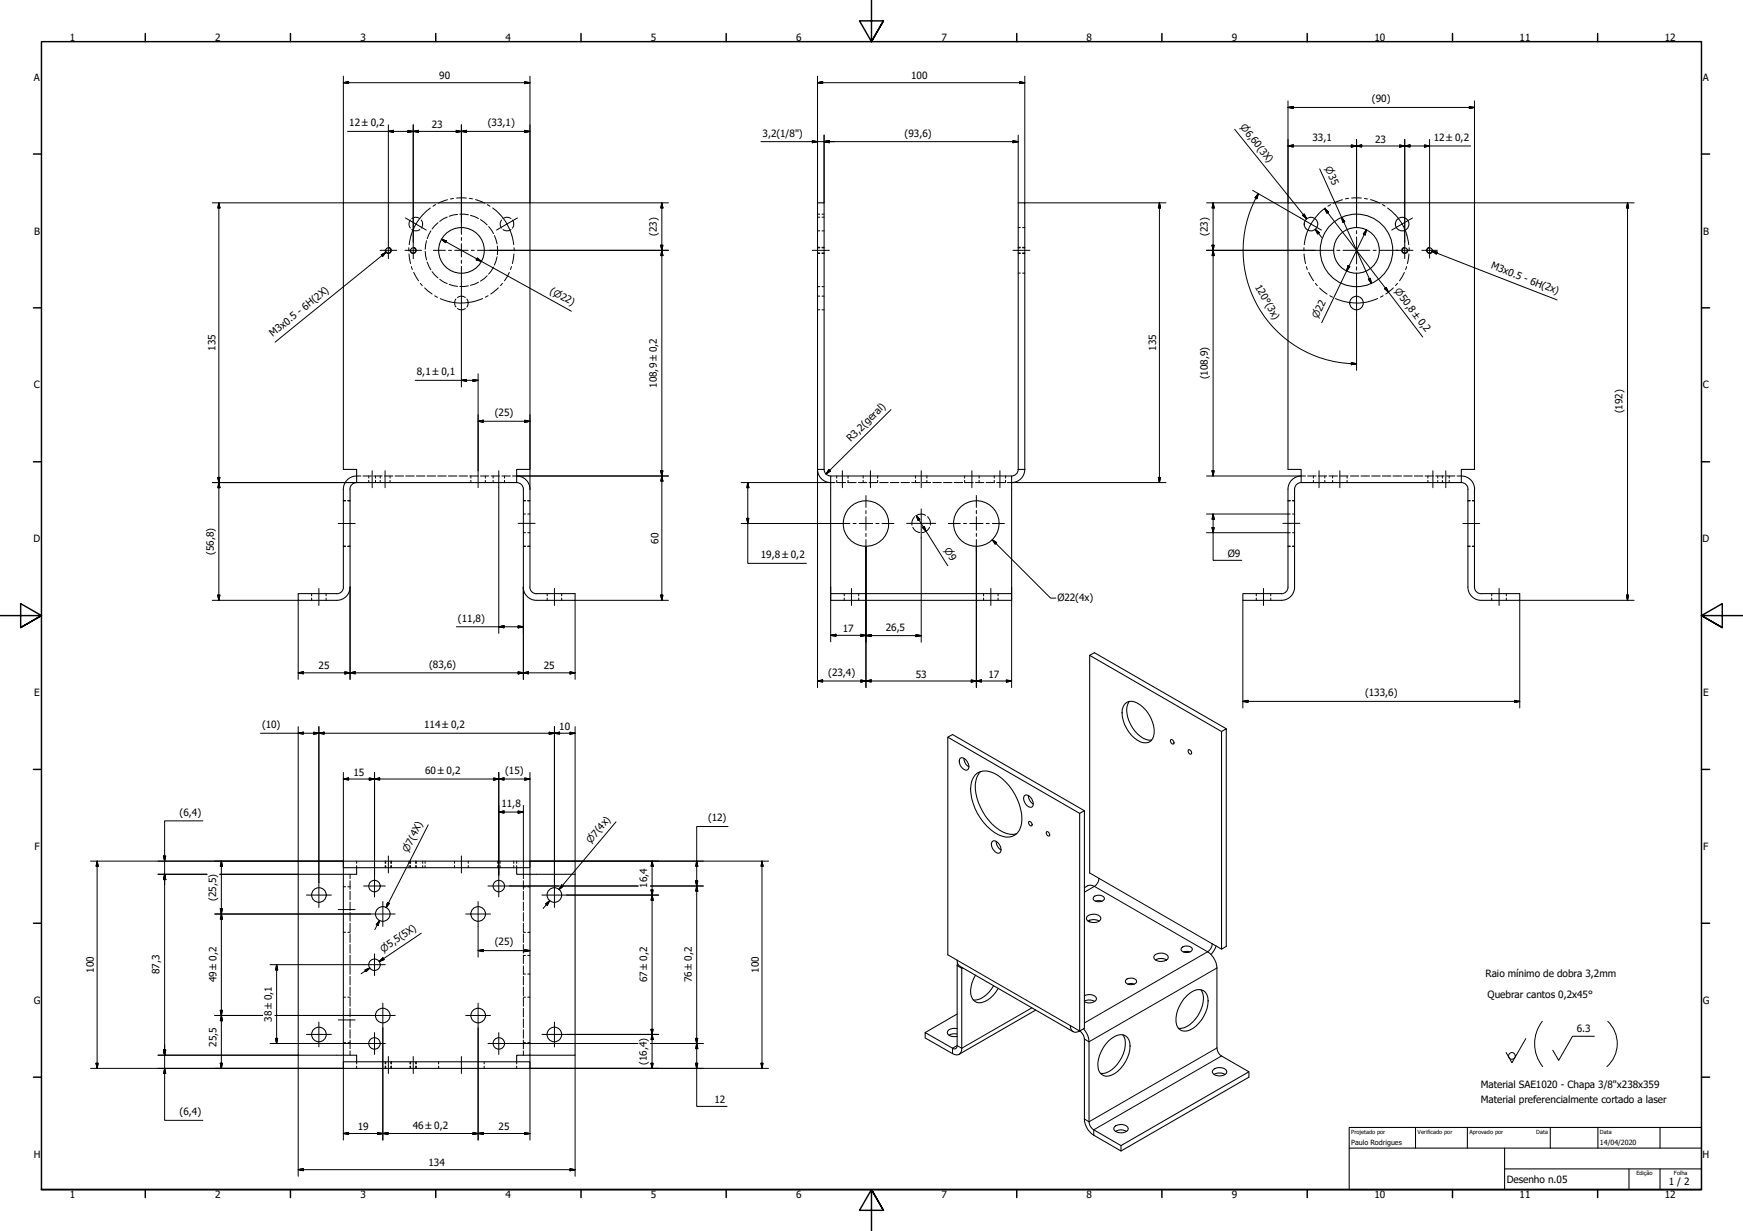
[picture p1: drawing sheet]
<svg xmlns="http://www.w3.org/2000/svg" width="841mm" height="594mm" viewBox="0 0 841 594" stroke-linecap="round" stroke-linejoin="round" font-family="sans-serif">
<!-- layer: Oculto (ISO) -->
<g fill="none" stroke="#000" stroke-width=".48">
<path d="M198 106l-1 2 1 2M199 111h1h3M203 105h-1a3 3 0 0 0-3 1M203 106a3 3 0 0 1 0 4M206 116l-1 4M208 111l-2 4M211 107l-3 4M216 105l-4 2M221 103l-4 1M222 103l4 1M227 104l4 1M232 106l3 3"/>
<path d="M236 109l2 4M239 114l1 4M240 119v4M242 106l-1 2 1 2M243 111h1h3M247 105h-1a3 3 0 0 0-3 1M247 106a3 3 0 0 1 0 4M394 103h2M394 120h2M394 119h2M394 105h2M394 111h2"/>
<path d="M397 103h1M397 120h1M397 119h1M397 105h1M397 111h1M491 120h1M491 119h1M491 110h1M493 120h1M493 119h1M493 110h1M205 121l1 4"/>
<path d="M206 126l2 4M208 131l3 3M212 135l4 2M217 137l4 1M226 138h-4M231 136l-4 2M235 133l-3 3M238 129l-2 3M240 124l-1 4M394 138h2M394 122h2M397 138h1"/>
<path d="M397 122h1M491 122h1M491 132h1M493 122h1M493 132h1M220 144l-1 2 1 2M221 149l1 1 3-1M225 144l-1-1a3 3 0 0 0-3 1M225 144a3 3 0 0 1 0 4M394 143h2M394 150h2M397 143h1"/>
<path d="M397 150h1M172 230h2M175 230h4M178 230v1M178 232v1M180 230h4M181 230v1M181 232v1M183 230v1M183 232v1M185 230h5M188 230v1"/>
<path d="M188 232v1M191 230h4M196 230h4M201 230h4M206 230h4M211 230h4M216 230h4M221 230h5M227 230h4M227 230v1M227 232v1M232 230h4"/>
<path d="M234 230v1M234 232v1M237 230h4M238 230v1M238 232v1M242 230h4M243 230v1M243 232v1M247 230h2M401 233h2M404 230v1M404 232v1"/>
<path d="M404 233h4M409 233h4M409 230v1M409 232v1M414 233h4M416 230v1M416 232v1M423 232v1h-4M423 230v1M424 233h5M430 233h4M435 233h4"/>
<path d="M440 233h4M442 230v1M442 232v1M445 233h4M447 230v1M447 232v1M450 233h4M455 233h4M460 233h5M465 230v1M465 232v1M466 233h4"/>
<path d="M471 233h4M472 230v1M472 232v1M480 232v1h-4M480 230v1M481 233h4M485 230v1M485 232v1M486 233h2M628 230h2M631 230h4M634 230v1"/>
<path d="M634 232v1M636 230h4M639 230v1M639 232v1M641 230h4M643 230v1M643 232v1M646 230h4M650 230v1M650 232v1M652 230h4M657 230h4"/>
<path d="M662 230h4M667 230h4M672 230h4M677 230h4M682 230h5M688 230h4M689 230v1M689 232v1M693 230h4M694 230v1M694 232v1M696 230v1"/>
<path d="M696 232v1M698 230h4M699 230v1M699 232v1M703 230h2M166 242h1M168 242h1M253 242h1M253 257h1M253 248h1M255 242h1M255 257h1"/>
<path d="M255 248h1M440 254a4 4 0 0 0 4 3M441 249l-1 2v2M442 249a4 4 0 0 1 5 0M448 249l1 2v2M449 254l-2 2-2 1M621 242h2M621 257h2M621 248h2M624 242h1M624 257h1M624 248h1"/>
<path d="M708 242h1M710 242h1M166 264h1M168 264h1M253 264h1M255 264h1M621 264h2M624 264h1M708 264h1M710 264h1M150 286v2M150 289v1"/>
<path d="M157 286v2M157 289v1M264 286v2M264 289v1M271 286v2M271 289v1M407 286v2M407 289v1M414 286v2M414 289v1M475 286v2M475 289v1"/>
<path d="M482 286v2M482 289v1M606 286v2M606 289v1M613 286v2M613 289v1M720 286v2M720 289v1M727 286v2M727 289v1M172 416v1M172 418v1"/>
<path d="M186 416v1M186 418v1M189 416v1M189 418v1M197 416v1M197 418v1M198 416v1M198 418v1M201 416v1M201 418v1M204 416v1M204 418v1"/>
<path d="M205 416v1M205 418v1M219 416v1M219 418v1M226 416v1M226 418v1M240 416v1M240 418v1M241 416v1M241 418v1M248 416v1M248 418v1"/>
<path d="M249 416v1M249 418v1M166 428h1M168 428h1M169 422v2M169 425v4M169 430v4M169 435v4M253 422v2M253 425v4M253 430v4M253 435v4"/>
<path d="M253 428h1M255 428h1M166 450h1M168 450h1M169 440v5M169 446v4M169 451v4M169 456v4M253 440v5M253 446v4M253 451v4M253 456v4"/>
<path d="M253 450h1M255 450h1M169 461v4M169 466v4M169 471v4M169 476v4M253 461v4M253 466v4M253 471v4M253 476v4M253 470h1M253 461h1"/>
<path d="M255 470h1M255 461h1M166 481h1M168 481h1M169 481v5M169 487v4M169 492v4M169 497v4M253 481v5M253 487v4M253 492v4M253 497v4"/>
<path d="M253 481h1M255 481h1M166 503h1M168 503h1M169 502v4M169 507v2M172 512v1M172 515v1M186 512v1M186 515v1M189 512v1M189 515v1"/>
<path d="M198 512v1M198 515v1M201 512v1M201 515v1M212 512v1M212 515v1M234 512v1M234 515v1M249 512v1M249 515v1M253 502v4M253 507v2"/>
<path d="M253 503h1M255 503h1"/>
</g>
<g fill="none" stroke="#000" stroke-width=".51">
<path d="M169 236v47a6 6 0 0 1-6 7M172 233a3 3 0 0 0-3 3M172 230a6 6 0 0 0-6 6v47M172 233v-6h-6v-129h90v129h-7v6M172 233h77M249 233a3 3 0 0 1 4 3v47M249 230a6 6 0 0 1 7 6v47M394 227a6 6 0 0 0 7 6M394 227v-129h4v129M394 227h4M398 227a3 3 0 0 0 3 3M491 227v-129h3v129"/>
<path d="M491 227h3M491 227a3 3 0 0 1-3 3M494 227a6 6 0 0 1-6 6M628 233v-6h-7v-129h90v129h-6v6M628 233h77M628 233a3 3 0 0 0-3 3v47a6 6 0 0 1-7 7h-18v-4h18M628 230a6 6 0 0 0-7 6v47a3 3 0 0 1-3 4M705 233a3 3 0 0 1 3 3M705 230a6 6 0 0 1 7 6M708 236v47a6 6 0 0 0 7 7h18v-4h-18M711 236v47a3 3 0 0 0 4 4M162 286h-18v4h18"/>
<path d="M166 283a3 3 0 0 1-3 4M252 283a6 6 0 0 0 7 7h18v-4h-18M256 283a3 3 0 0 0 3 4M401 286h87v4h-87zM401 286v-56h87v56M526 316l63 37v105M543 340a5 5 0 0 1 7 0 15 15 0 0 1 6 17 5 5 0 0 1-9-1 14 14 0 0 1-4-16zM545 338a14 14 0 0 0 5 17l3 2h3M457 356l64 37M565 357l1 1v1l-1-1zM589 353l3-1v105l-3 1-4-3v2l-2 2 2 3 2 5v40l2 3 14 7v3l-62 35M592 352l-64-37-2 1v105l4 3a3 3 0 0 1-1 3 3 3 0 0 1-3 0l-3 1"/>
<path d="M463 366a4 4 0 0 1 4 2 4 4 0 0 1 0 4 4 4 0 0 1-4-6zM465 366l1 3 1 1M470 374a9 9 0 0 1 13 2 26 26 0 0 1 10 23 7 7 0 0 1-11 4 26 26 0 0 1-13-26zM473 372a17 17 0 0 0 1 20 19 19 0 0 0 15 11l2-1M574 362l1 1v1l-1-1zM494 384a4 4 0 0 1 4 2 4 4 0 0 1 0 4 4 4 0 0 1-4-6zM496 384l1 3 2 1M497 396l1 1v1h-1zM521 393l2-2v105l-2 2-5-3 1 2a2.7 2.7 0 0 0 4 1zM523 391l-63-37-3 2v105l5 2v2l1 1 55 32M166 416h90v3h-90zM172 419v3h-6v87h6v3"/>
<path d="M249 419v3h7v87h-7v3M479 406a4 4 0 0 1 3 2 4 4 0 0 1 0 4 4 4 0 0 1-3-6zM481 406l1 3 1 1M505 401l1 1v1h-1zM166 422h-22v87h22M256 422h21v87h-21M528 433a3 3 0 0 1 5 1 3 3 0 0 1-6 0zM529 435h3M525 442a4 4 0 0 1 6 1 4 4 0 0 1-7 0zM525 445l3-1 2 1M526 444v1M570 457a3 3 0 0 1 5 1 3 3 0 0 1-5 0z"/>
<path d="M571 459h3M587 456l-3 5M462 465v40a1.3 1.3 0 0 1-2 1l-14-8v3l15 8a2.6 2.6 0 0 0 2-1 2.6 2.6 0 0 0 1-2v-39M471 471a10 10 0 0 0-1 12 8 8 0 0 0 11-4l1-2M479 476a11 11 0 0 1-9 7M543 473a3 3 0 0 1 5 1 3 3 0 0 1-5 0zM544 475h3M557 461a4 4 0 0 1 7 1 4 4 0 0 1-7 0zM558 463h2h3M579 478a14 14 0 0 1-5 17l-3 1h-2M462 496h-2a2 2 0 0 0-3 2 2 2 0 0 0 3 2h2M462 499l-4 1"/>
<path d="M462 489l-16 9M500 487l-37 22M521 498l2 2v1v39l1 3 1 2 2 2 14 8v-2M523 496l2 4v3l1 39 2 3 13 8 62-36M523 483h2h3M523 480a3 3 0 0 1 6 3l-3 1-3-1M542 499a14 14 0 0 1-6 17 7 7 0 0 1-5 2M573 481l1-2a5 5 0 0 1 7-1 5 5 0 0 1 2 7 15 15 0 0 1-12 13 5 5 0 0 1-4-7l2-5zM166 512h90v4h-90zM535 502l1-1a5 5 0 0 1 7-1 5 5 0 0 1 2 7 15 15 0 0 1-11 12 6 6 0 0 1-4-8l2-5zM585 516a4 4 0 0 1 7 1 4 4 0 0 1-4 2 4 4 0 0 1-3-2zM586 519l2-1 3 1"/>
<path d="M538 544a4 4 0 0 1 6 1 4 4 0 0 1-3 2 4 4 0 0 1-4-3zM538 546l3-1 3 1"/>
<circle cx="633" cy="108" r="3"/>
<circle cx="677" cy="108" r="3"/>
<circle cx="187" cy="121" r="1.2"/>
<circle cx="199" cy="121" r="1.2"/>
<circle cx="223" cy="121" r="11"/>
<circle cx="655" cy="121" r="11"/>
<circle cx="655" cy="121" r="17"/>
<circle cx="678" cy="121" r="1.2"/>
<circle cx="690" cy="121" r="1.2"/>
<circle cx="655" cy="146" r="3"/>
<circle cx="418" cy="253" r="11"/>
<circle cx="471" cy="253" r="11"/>
<circle cx="154" cy="432" r="4"/>
<circle cx="181" cy="428" r="2.8"/>
<circle cx="241" cy="428" r="2.8"/>
<circle cx="267" cy="432" r="4"/>
<circle cx="185" cy="441" r="4"/>
<circle cx="231" cy="441" r="4"/>
<circle cx="181" cy="466" r="2.8"/>
<circle cx="154" cy="499" r="4"/>
<circle cx="185" cy="490" r="4"/>
<circle cx="231" cy="490" r="4"/>
<circle cx="267" cy="499" r="4"/>
<circle cx="181" cy="504" r="2.8"/>
<circle cx="241" cy="504" r="2.8"/>
</g>
<path d="M188 119a1.5 1.5 0 0 1 1 2 1.5 1.5 0 0 1-2 1 1.5 1.5 0 0 1-1-1M200 119a1.5 1.5 0 0 1 1 2 1.5 1.5 0 0 1-2 1 1.5 1.5 0 0 1-1-1M678 119a1.5 1.5 0 0 0-2 2 1.5 1.5 0 0 0 2 1 1.5 1.5 0 0 0 1-1M690 119a1.5 1.5 0 0 0-2 2 1.5 1.5 0 0 0 2 1 1.5 1.5 0 0 0 1-1M523 431l5-3 55 31-60 35M530 424l55 31M462 466l2 1h1M462 463l54 32M587 467l-62 36-2-2M498 486l-34 20-2-1-2 1v2M587 506l-62 35-2-1M589 510l-61 35v3" fill="none" stroke="#000" stroke-width=".48"/>
<!-- layer: Borda (ISO) -->
<g fill="none" stroke="#000" stroke-width=".7">
<path d="M70 16v4M140 16v4M210 16v4M280 16v4M350 16v4M420 0v20l-5-10h11l-6 10 6-10M491 16v4M561 16v4M631 16v4M701 16v4M771 16v4M16 74h4"/>
<path d="M821 74h4M16 149h4M821 149h4M16 223h4M821 223h4M0 297h20l-10-6v12l10-6-10 6M841 297h-20l10-6v12l-10-6 10 6M16 371h4M821 371h4M16 446h4M821 446h4M16 520h4"/>
<path d="M821 520h4M20 574v-554h801v554h-801h801M70 574v4M140 574v4M210 574v4M280 574v4M350 574v4M491 574v4M561 574v4M631 574v4M701 574v4M771 574v4"/>
<path d="M426 584l-6-10 6 10h-11l5-10v20"/>
</g>
<path d="M651 544h170v30h-170zM651 554h170M683 544v10M708 544v10M726 554v20M748 544v10M771 544v10M801 544v10M726 564h95M786 564v10M801 564v10" fill="none" stroke="#000" stroke-width=".51"/>
<!-- layer: Geometria de rascunho (ISO) -->
<path d="M744 493a18 18 0 0 0 0 22M776 493a15 15 0 0 1-1 22" fill="none" stroke="#000" stroke-width=".48"/>
<!-- layer: Marca de centro (ISO) -->
<g fill="none" stroke="#000" stroke-width=".48">
<path d="M187 117v8M196 105l10 6M199 117v8M223 107v6M223 115v1M223 118v6M250 105l-10 6M628 105l10 6M655 101v9M655 111v2M655 114v13M678 117v8"/>
<path d="M682 105l-10 6M690 117v8M183 121h8M195 121h8M209 121h6M216 121h2M219 121h7M223 126v1M223 129v5M227 121h2M230 121h6M635 121h9"/>
<path d="M645 121h2M648 121h13M655 129v1M655 132v9M663 121h1M666 121h9M674 121h8M686 121h8M223 140v12M655 140v12M418 239v6M471 239v6"/>
<path d="M404 253h6M412 253h1M415 253h6M418 246v2M418 249v7M418 257v2M423 253h1M426 253h5M437 253h14M444 246v14M458 253h5M465 253h1"/>
<path d="M468 253h6M471 246v2M471 249v7M471 257v2M476 253h1M479 253h6M418 260v6M471 260v6M148 432h12M154 426v12M175 428h11M181 422v11"/>
<path d="M185 435v12M231 435v12M235 428h11M241 422v11M261 432h12M268 426v12M179 441h12M225 441h12M175 466h11M181 460v11M148 499h12M154 493v12"/>
<path d="M179 490h12M181 498v11M185 484v12M225 490h12M231 484v12M241 498v11M261 499h12M268 493v12M175 504h11M235 504h11"/>
</g>
<!-- layer: Linha de centro (ISO) -->
<g fill="none" stroke="#000" stroke-width=".48">
<path d="M210 99l-1 1M216 96l-5 2M219 96h-2M220 96h5M227 96h1M229 96l5 2M235 99l1 1M642 99l-1 1M648 96l-5 2M651 96h-2M652 96h5M658 96h2"/>
<path d="M661 96l5 2M667 99h1M197 120v1M208 100a25 25 0 0 0-11 18M238 100a26 26 0 0 1 10 18M248 120v1M629 120v1M636 104a25 25 0 0 0-7 14M639 100l-3 3M670 100l3 4M673 103a25 25 0 0 1 7 15M680 120v1"/>
<path d="M197 123l1 4M198 129l1 1M200 131l2 5M203 137l1 1M205 139l4 3M240 139l-3 3M242 137l-1 1M246 131l-3 5M247 129l-1 1M248 123l-1 4M392 121h8M489 121h8"/>
<path d="M629 123l1 4M630 129l1 1M631 131l3 5M635 137l1 1M637 139l3 3M672 139l-3 3M674 137l-1 1M678 131l-3 5M679 129l-1 1M680 123l-1 4M210 143h1M233 144l-2 1a25 25 0 0 1-19-1"/>
<path d="M236 143h-2M642 143h1M644 144l2 1a25 25 0 0 0 19-1M667 143h-1M180 227v8M186 227v8M231 227v8M241 227v8M406 227v8M420 227v8M444 227v8M469 227v8"/>
<path d="M482 227v8M636 227v8M646 227v8M691 227v8M698 227v8M163 253h8M250 253h8M619 253h8M706 253h8M154 284v8M268 284v8M411 284v8"/>
<path d="M478 284v8M610 284v8M723 284v8M187 413v8M223 413v8M163 439h8M163 492h8M187 510v8M199 510v8M223 510v8"/>
</g>
<g fill="none" stroke="#000" stroke-width=".48">
<path d="M166 40l2-1v1zM166 37v61h-64M166 40h90M253 39l3 1h-3zM256 37v61h67M394 40l3-1v1zM394 40h100M394 37v61M492 39l2 1h-2zM494 37v61h69M621 52l3-1v1zM621 49v49h-39"/>
<path d="M621 52h90M709 51l2 1h-2zM711 49v49h77M168 63h88M187 63h3v1zM187 60v57M197 63h2l-2 1zM199 63h3v1zM199 60v57M220 63h3l-3 1zM223 63h2v1zM223 60v47"/>
<path d="M253 63h3l-3 1zM367 68h124M392 68h2l-2 1zM398 68h2v1zM398 65v33M489 68h2l-2 1zM491 65v33M596 62l34 44-1-2M621 70h3v1zM621 70h89M652 70h3l-3 1zM655 70h2v1z"/>
<path d="M655 67v34M675 70h3l-3 1zM678 70h2v1zM678 67v50M687 70h3l-3 1zM690 67v50M106 98v2h-1zM106 98v192M319 98l1 2h-1zM319 98v192M559 98l1 2h-1zM559 98v135"/>
<path d="M585 98l1 2h-1zM585 98v132M604 92l24 13M607 93l-1 3v-1zM607 93a55 55 0 0 0 48 83M637 82l25 55M785 98l1 2h-1zM785 98v192M213 115l2 1v1zM213 115l63 35M319 118h1l-1 3zM585 118h1l-1 3z"/>
<path d="M629 104v-1l1 3zM635 111l2 1-1 1zM635 111l3 4M639 101l2 1-1 1zM639 101l47 62M647 105l2 2h-1zM659 111v2h-1zM659 111l-21 45M223 134v6M230 124l2 2-2-1zM236 121h87M319 121l1 2h-1z"/>
<path d="M582 121h53M585 121l1 2h-1zM650 128l1 1-1 2zM660 135l1-1 1 3zM668 139h1l1 2zM223 152v35M655 152v27M652 175l3 1h-3zM200 184h31M223 184l2-1v1zM228 183l3 1h-3zM231 180v47"/>
<path d="M430 198l-31 31M231 203h2v1zM231 203h25M253 203h3l-3 1zM256 200v36M102 233h70M105 230h1v3zM106 233v2h-1zM241 235v71M249 230h74M319 227h1l-1 3zM319 230l1 2h-1z"/>
<path d="M358 233h43M361 233v2h-1zM361 233v39h28M394 227v105M400 227h1l-2 2zM488 233h75M559 230h1l-1 3zM582 230h46M585 227h1l-1 3zM358 253h49M360 250h1v3zM442 249l2 2h-1z"/>
<path d="M442 249l15 24M444 260v50M445 255l1-1 1 2zM582 257h39M582 248h39M585 255h1l-1 2zM585 248l1 3h-1zM585 248v22h14M418 264v68M471 264v68M102 290h42v38M105 287h1v3z"/>
<path d="M169 283v45M253 283v45M319 287h1l-1 3zM323 290h-46v38M401 283v27M488 283v49M600 290v52M785 287h1l-1 3zM788 290h-55v52M220 302h33M241 302h2v1zM250 302h3l-3 1z"/>
<path d="M401 307l2-1v1zM401 307h17M415 306l3 1h-3zM418 307l2-1v1zM418 307h26M442 306l2 1h-2zM144 325l2-1v1zM144 325h133M166 324l3 1h-3zM169 325l2-1v1zM250 324l3 1h-3zM253 325l2-1v1z"/>
<path d="M275 324l2 1h-2zM394 329l3-1v1zM394 329h94M415 328l3 1h-3zM418 329l2-1v1zM469 328l2 1h-2zM471 329l3-1v1zM486 328l2 1h-2zM600 338h2v1zM600 338h133M731 338h2l-2 1zM126 354h151"/>
<path d="M144 354l2-1v1zM144 351v71h-38M151 353l3 1h-3zM154 354l2-1v1zM154 351v75M265 353l3 1h-3zM268 354l2-1v1zM268 351v75M275 353l2 1h-2zM277 351v71M166 376l2-1v1zM166 373v49"/>
<path d="M166 376h90M178 375l3 1h-3zM181 376l2-1v1zM181 373v49M238 375l3 1h-3zM241 376l2-1v1zM241 373v49M253 375l3 1h-3zM256 373v49M98 396h-19v145h19M207 398l-21 40 1-2M241 392l2-1v1z"/>
<path d="M241 392h12M250 391l3 1h-3zM253 389v33M297 397l-27 32 1-2M351 399h-15v135h15M44 416h122M47 416v2h-1zM47 416v100M79 413h1l-1 3zM107 416v2h-1zM107 416v100M256 416h115"/>
<path d="M315 416v2h-1zM315 416v100M336 416l1 2h-1zM368 416v2h-1zM368 416v100M76 422h24M79 422l1 2h-1zM106 439h1v2zM187 436h1l-2 2zM246 428h24M263 436l2-1-1 2zM265 435l-3 3"/>
<path d="M271 427l1 1-2 1zM271 428h37M273 432h45M314 428h25M314 429h1v3zM315 432v2h-1zM336 425h1l-1 3zM336 428l1 2h-1zM104 441h75M107 441v3h-1zM183 444l-1 3v-1zM183 444l-2 5"/>
<path d="M203 450l-20 14 2-1M231 459l2-1v1zM231 447v15M231 459h25M253 458l3 1h-3zM130 466h45M133 466l1 2h-1zM133 466v38M176 468l2-1-1 2zM178 467l-4 3M183 464l2-2v1zM104 490h23"/>
<path d="M106 488h1v2zM107 490v3h-1zM133 490h46M185 496v54M231 496v54M273 499h45M314 497h1v2zM315 499v3h-1zM44 516h122M46 513h1v3zM76 509h68v59M79 507h1l-1 2z"/>
<path d="M79 516l1 2h-1zM106 513h1v3zM130 504h45M133 501h1l-1 3zM166 509v41M246 504h62M256 509v41M256 516h115M277 509v59M314 504h25M314 513h1v3zM336 501h1l-1 3z"/>
<path d="M336 513h1l-1 3zM336 504l1 2h-1zM367 513h1v3zM166 547h2v1zM166 547h90M182 547h3l-3 1zM185 547h2v1zM228 547h3l-3 1zM231 547h2v1zM253 547h3l-3 1zM144 564h2v1zM144 564h133"/>
<path d="M275 564h2l-2 1z"/>
</g>
<g fill="#000" stroke="#000" stroke-width=".48">
<path d="M166 40l2-1zM166 40l2-1v1zM394 40l3-1zM394 40l3-1v1zM253 40h3zM253 39l3 1h-3zM492 40h2zM492 39l2 1h-2zM621 52l3-1zM621 52l3-1v1zM709 52h2zM709 51l2 1h-2z"/>
<path d="M187 63h3zM187 63h3v1zM197 64l2-1zM197 63h2l-2 1zM199 63h3zM199 63h3v1zM220 64l3-1zM220 63h3l-3 1zM223 63h2zM223 63h2v1zM253 64l3-1zM253 63h3l-3 1z"/>
<path d="M392 69l2-1zM392 68h2l-2 1zM398 68h2zM398 68h2v1zM489 69l2-1zM489 68h2l-2 1zM621 70h3zM621 70h3v1zM652 71l3-1zM652 70h3l-3 1zM655 70h2zM655 70h2v1z"/>
<path d="M675 71l3-1zM675 70h3l-3 1zM678 70h2zM678 70h2v1zM687 71l3-1zM687 70h3l-3 1zM607 93l-1 3zM607 93l-1 3v-1zM106 98v2zM106 98v2h-1zM213 115l2 1zM213 115l2 1v1z"/>
<path d="M319 118v3zM319 118h1l-1 3zM319 98l1 2zM319 98l1 2h-1zM559 98l1 2zM559 98l1 2h-1zM585 118v3zM585 118h1l-1 3zM585 98l1 2zM585 98l1 2h-1zM629 104l1 2zM629 104v-1l1 3z"/>
<path d="M635 111l2 1zM635 111l2 1-1 1zM639 101l2 1zM639 101l2 1-1 1zM647 105l2 2zM647 105l2 2h-1zM659 111v2zM659 111v2h-1zM785 98l1 2zM785 98l1 2h-1zM230 125l2 1zM230 124l2 2-2-1z"/>
<path d="M319 121l1 2zM319 121l1 2h-1zM585 121l1 2zM585 121l1 2h-1zM650 128v3zM650 128l1 1-1 2zM660 135l2 2zM660 135l1-1 1 3zM668 139l2 2zM668 139h1l1 2zM652 176h3zM652 175l3 1h-3z"/>
<path d="M223 184l2-1zM223 184l2-1v1zM228 184h3zM228 183l3 1h-3zM231 203h2zM231 203h2v1zM253 204l3-1zM253 203h3l-3 1zM105 230l1 3zM105 230h1v3zM106 233v2zM106 233v2h-1z"/>
<path d="M319 227v3zM319 227h1l-1 3zM319 230l1 2zM319 230l1 2h-1zM361 233v2zM361 233v2h-1zM400 227l-1 2zM400 227h1l-2 2zM559 230v3zM559 230h1l-1 3zM585 227v3zM585 227h1l-1 3z"/>
<path d="M360 250l1 3zM360 250h1v3zM442 249l2 2zM442 249l2 2h-1zM445 255l2 1zM445 255l1-1 1 2zM585 255v2zM585 255h1l-1 2zM585 248l1 3zM585 248l1 3h-1zM105 287l1 3zM105 287h1v3z"/>
<path d="M319 287v3zM319 287h1l-1 3zM785 287v3zM785 287h1l-1 3zM241 302h2zM241 302h2v1zM250 303l3-1zM250 302h3l-3 1zM401 307l2-1zM401 307l2-1v1zM415 307h3zM415 306l3 1h-3z"/>
<path d="M418 307l2-1zM418 307l2-1v1zM442 307h2zM442 306l2 1h-2zM144 325l2-1zM144 325l2-1v1zM166 325h3zM166 324l3 1h-3zM169 325l2-1zM169 325l2-1v1zM250 325h3zM250 324l3 1h-3z"/>
<path d="M253 325l2-1zM253 325l2-1v1zM275 325h2zM275 324l2 1h-2zM394 329l3-1zM394 329l3-1v1zM415 329h3zM415 328l3 1h-3zM418 329l2-1zM418 329l2-1v1zM469 329h2zM469 328l2 1h-2z"/>
<path d="M471 329l3-1zM471 329l3-1v1zM486 329h2zM486 328l2 1h-2zM600 338h2zM600 338h2v1zM731 339l2-1zM731 338h2l-2 1zM144 354l2-1zM144 354l2-1v1zM151 354h3zM151 353l3 1h-3z"/>
<path d="M154 354l2-1zM154 354l2-1v1zM265 354h3zM265 353l3 1h-3zM268 354l2-1zM268 354l2-1v1zM275 354h2zM275 353l2 1h-2zM166 376l2-1zM166 376l2-1v1zM178 376h3zM178 375l3 1h-3z"/>
<path d="M181 376l2-1zM181 376l2-1v1zM238 376h3zM238 375l3 1h-3zM241 376l2-1zM241 376l2-1v1zM253 376h3zM253 375l3 1h-3zM241 392l2-1zM241 392l2-1v1zM250 392h3zM250 391l3 1h-3z"/>
<path d="M47 416v2zM47 416v2h-1zM79 413v3zM79 413h1l-1 3zM107 416v2zM107 416v2h-1zM315 416v2zM315 416v2h-1zM336 416l1 2zM336 416l1 2h-1zM368 416v2zM368 416v2h-1z"/>
<path d="M79 422l1 2zM79 422l1 2h-1zM106 439l1 2zM106 439h1v2zM187 436l-1 2zM187 436h1l-2 2zM265 435l-1 2zM263 436l2-1-1 2zM271 427l-1 2zM271 427l1 1-2 1zM314 429l1 3zM314 429h1v3z"/>
<path d="M315 432v2zM315 432v2h-1zM336 425v3zM336 425h1l-1 3zM336 428l1 2zM336 428l1 2h-1zM107 441v3zM107 441v3h-1zM183 444l-1 3zM183 444l-1 3v-1zM231 459l2-1zM231 459l2-1v1z"/>
<path d="M253 459h3zM253 458l3 1h-3zM133 466l1 2zM133 466l1 2h-1zM177 469l1-2zM176 468l2-1-1 2zM185 462l-2 2zM183 464l2-2v1zM106 488l1 2zM106 488h1v2zM107 490v3zM107 490v3h-1z"/>
<path d="M314 497l1 2zM314 497h1v2zM46 513l1 3zM46 513h1v3zM79 507v2zM79 507h1l-1 2zM79 516l1 2zM79 516l1 2h-1zM106 513l1 3zM106 513h1v3zM133 501v3zM133 501h1l-1 3z"/>
<path d="M314 513l1 3zM314 513h1v3zM315 499v3zM315 499v3h-1zM336 501v3zM336 501h1l-1 3zM336 513v3zM336 513h1l-1 3zM336 504l1 2zM336 504l1 2h-1zM367 513l1 3zM367 513h1v3z"/>
<path d="M166 547h2zM166 547h2v1zM182 548l3-1zM182 547h3l-3 1zM185 547h2zM185 547h2v1zM228 548l3-1zM228 547h3l-3 1zM231 547h2zM231 547h2v1zM253 548l3-1zM253 547h3l-3 1z"/>
<path d="M144 564h2zM144 564h2v1zM275 565l2-1zM275 564h2l-2 1z"/>
</g>
<g fill="none" stroke="#000" stroke-width=".48">
<path d="M184 123l2-1-1 2zM186 122l-53 43M691 121l2 1v1zM691 121l60 24M479 261l2 1-1 1zM479 261l28 28h2M736 501l-6 12-3-5M769 500h-10l-7 12-3-5"/>
<circle cx="730" cy="510" r="1.6"/>
</g>
<path d="M186 122l-1 2zM184 123l2-1-1 2zM691 121l2 1zM691 121l2 1v1zM479 261l2 1zM479 261l2 1-1 1z" fill="#000" stroke="#000" stroke-width=".48"/>
<g font-size="4.8">
<text x="34" y="20">1</text>
<text x="104" y="20">2</text>
<text x="174" y="20">3</text>
<text x="244" y="20">4</text>
<text x="314" y="20">5</text>
<text x="384" y="20">6</text>
<text x="454" y="20">7</text>
<text x="524" y="20">8</text>
<text x="594" y="20">9</text>
<text x="663" y="20">10</text>
<text x="733" y="20">11</text>
<text x="803" y="20">12</text>
<text x="16" y="39">A</text>
<text x="212" y="38">90</text>
<text x="440" y="38">100</text>
<text x="822" y="39">A</text>
<text x="662" y="49">(90)</text>
<text x="168" y="61">12 ±0,2</text>
<text x="208" y="62">23</text>
<text x="235" y="61">(33,1)</text>
<text x="368" y="66">3,2(1/8&quot;)</text>
<text x="436" y="66">(93,6)</text>
<text x="633" y="68">33,1</text>
<text x="664" y="69">23</text>
<text x="692" y="68">12 ±0,2</text>
<text x="16" y="113">B</text>
<text x="317" y="114" transform="rotate(-90 317 114)">(23)</text>
<text x="583" y="114" transform="rotate(-90 583 114)">(23)</text>
<text x="822" y="113">B</text>
<text x="719" y="130" transform="rotate(21 719 130)">M3x0.5 - 6H(2x)</text>
<text x="265" y="141" transform="rotate(29 265 141)">(⌀22)</text>
<text x="605" y="138" transform="rotate(60 605 138)">120°</text>
<text x="610" y="147" transform="rotate(60 610 147)">(3x)</text>
<text x="132" y="163" transform="rotate(-39 132 163)">M3x0.5 - 6H(2X)</text>
<text x="104" y="169" transform="rotate(-90 104 169)">135</text>
<text x="558" y="169" transform="rotate(-90 558 169)">135</text>
<text x="201" y="181">8,1 ±0,1</text>
<text x="583" y="183" transform="rotate(-90 583 183)">(108,9)</text>
<text x="16" y="187">C</text>
<text x="317" y="187" transform="rotate(-90 317 187)">108,9 ±0,2</text>
<text x="822" y="187">C</text>
<text x="239" y="201">(25)</text>
<text x="783" y="200" transform="rotate(-90 783 200)">(192)</text>
<text x="411" y="213" transform="rotate(-45 411 213)">R3,2(geral)</text>
<text x="16" y="262">D</text>
<text x="318" y="262" transform="rotate(-90 318 262)">60</text>
<text x="821" y="262">D</text>
<text x="103" y="268" transform="rotate(-90 103 268)">(56,8)</text>
<text x="367" y="269">19,8 ±0,2</text>
<text x="592" y="269">Ø9</text>
<text x="510" y="290">Ø22(4x)</text>
<text x="221" y="300">(11,8)</text>
<text x="407" y="305">17</text>
<text x="427" y="304">26,5</text>
<text x="154" y="323">25</text>
<text x="207" y="322">(83,6)</text>
<text x="262" y="323">25</text>
<text x="400" y="326">(23,4)</text>
<text x="442" y="327">53</text>
<text x="477" y="327">17</text>
<text x="17" y="336">E</text>
<text x="822" y="336">E</text>
<text x="659" y="336">(133,6)</text>
<text x="126" y="351">(10)</text>
<text x="205" y="351">114 ±0,2</text>
<text x="270" y="352">10</text>
<text x="171" y="374">15</text>
<text x="205" y="374">60 ±0,2</text>
<text x="244" y="373">(15)</text>
<text x="242" y="390">11,8</text>
<text x="87" y="394">(6,4)</text>
<text x="342" y="396">(12)</text>
<text x="17" y="410">F</text>
<text x="822" y="410">F</text>
<text x="312" y="428" transform="rotate(-90 312 428)">16,4</text>
<text x="104" y="435" transform="rotate(-90 104 435)">(25,5)</text>
<text x="239" y="456">(25)</text>
<text x="45" y="470" transform="rotate(-90 45 470)">100</text>
<text x="77" y="470" transform="rotate(-90 77 470)">87,3</text>
<text x="366" y="470" transform="rotate(-90 366 470)">100</text>
<text x="717" y="471">Raio mínimo de dobra 3,2mm</text>
<text x="104" y="474" transform="rotate(-90 104 474)">49 ±0,2</text>
<text x="312" y="474" transform="rotate(-90 312 474)">67 ±0,2</text>
<text x="334" y="474" transform="rotate(-90 334 474)">76 ±0,2</text>
<text x="16" y="484">G</text>
<text x="718" y="482">Quebrar cantos 0,2x45°</text>
<text x="822" y="484">G</text>
<text x="131" y="493" transform="rotate(-90 131 493)">38 ±0,1</text>
<text x="761" y="498">6.3</text>
<text x="104" y="505" transform="rotate(-90 104 505)">25,5</text>
<text x="312" y="514" transform="rotate(-90 312 514)">(16,4)</text>
<text x="715" y="525">Material SAE1020 - Chapa 3/8&quot;x238x359</text>
<text x="345" y="532">12</text>
<text x="715" y="532">Material preferencialmente cortado a laser</text>
<text x="87" y="538">(6,4)</text>
<text x="173" y="545">19</text>
<text x="199" y="545">46 ±0,2</text>
<text x="241" y="545">25</text>
<text x="16" y="559">H</text>
<text x="207" y="563">134</text>
<text x="821" y="559">H</text>
<text x="727" y="571">Desenho n.05</text>
<text x="805" y="572">1 / 2</text>
<text x="34" y="578">1</text>
<text x="104" y="578">2</text>
<text x="174" y="578">3</text>
<text x="244" y="578">4</text>
<text x="314" y="578">5</text>
<text x="384" y="578">6</text>
<text x="454" y="578">7</text>
<text x="524" y="578">8</text>
<text x="594" y="578">9</text>
<text x="663" y="578">10</text>
<text x="733" y="578">11</text>
<text x="803" y="578">12</text>
</g>
<g font-size="4.6">
<text x="598" y="61" transform="rotate(51 598 61)">⌀6,60(3X)</text>
<text x="639" y="81" transform="rotate(66 639 81)">⌀35</text>
<text x="673" y="141" transform="rotate(53 673 141)">⌀50,8 ±0,2</text>
<text x="636" y="154" transform="rotate(-64 636 154)">⌀22</text>
<text x="455" y="266" transform="rotate(58 455 266)">⌀9</text>
<text x="285" y="407" transform="rotate(-50 285 407)">⌀7(4x)</text>
<text x="197" y="412" transform="rotate(-63 197 412)">⌀7(4X)</text>
<text x="185" y="460" transform="rotate(-34 185 460)">⌀5,5(5X)</text>
</g>
<g font-size="3.4">
<text x="652" y="552">Paulo Rodrigues</text>
<text x="772" y="553">14/04/2020</text>
</g>
<g font-size="2.7">
<text x="652" y="547">Projetado por</text>
<text x="684" y="547">Verificado por</text>
<text x="709" y="547">Aprovado por</text>
<text x="741" y="547">Data</text>
<text x="772" y="547">Data</text>
<text x="790" y="567">Edição</text>
<text x="808" y="567">Folha</text>
</g>
</svg>
